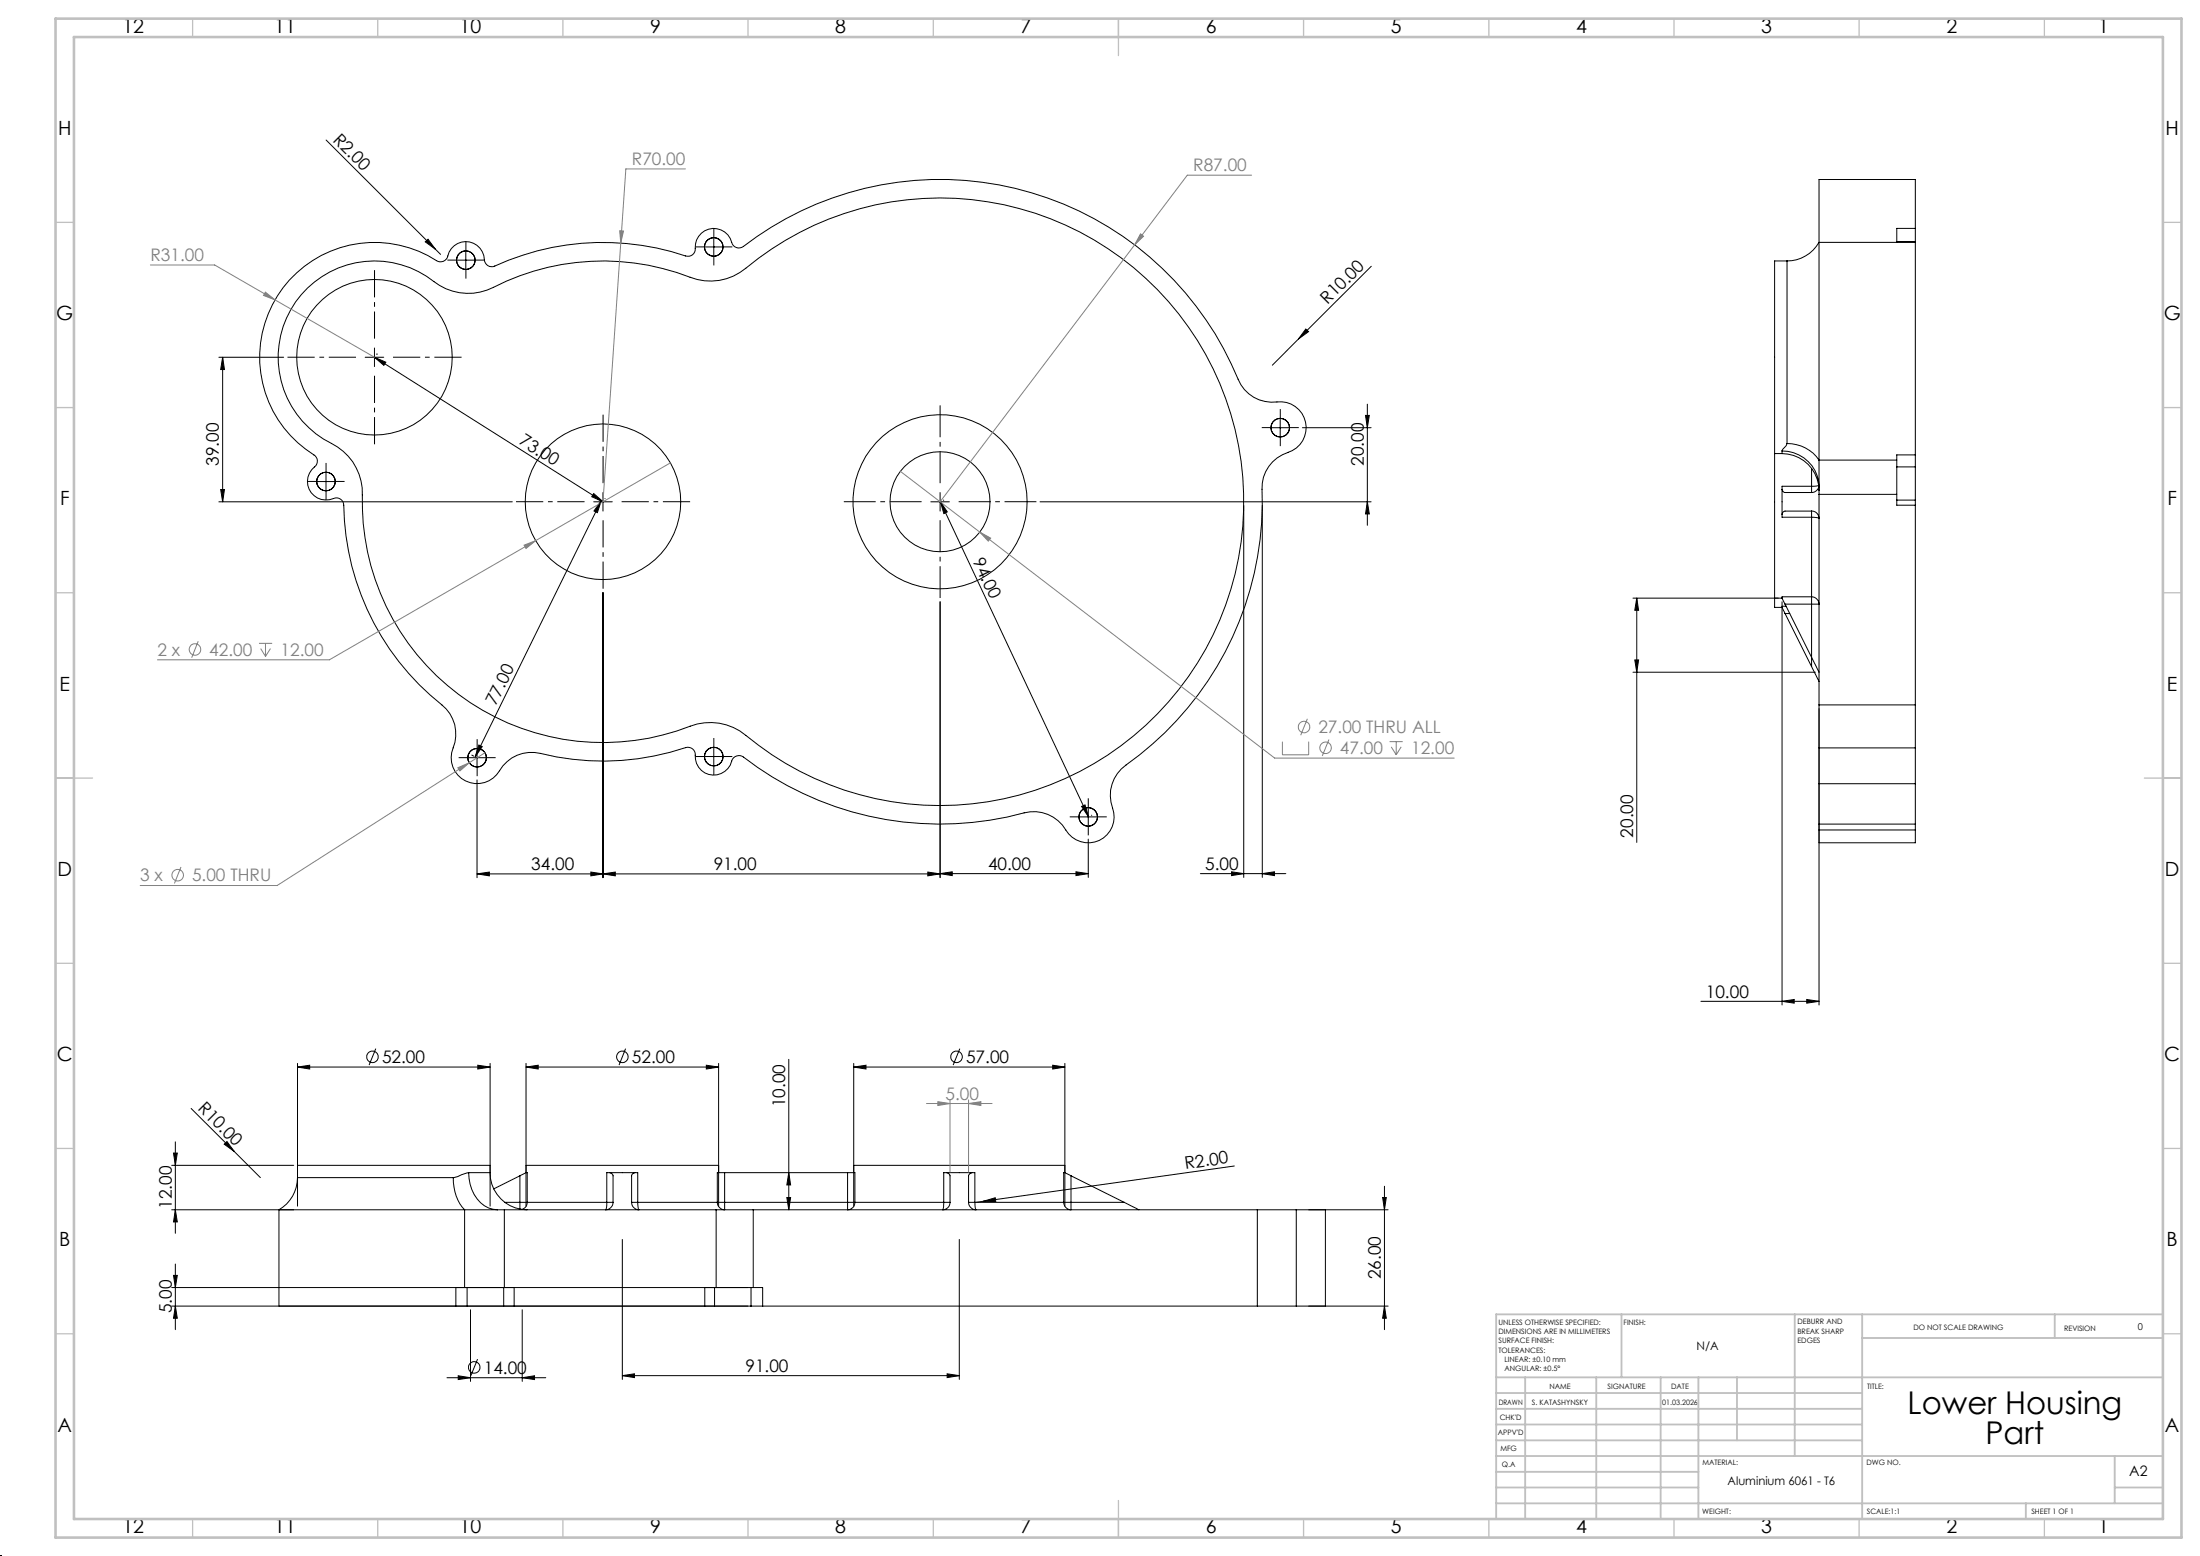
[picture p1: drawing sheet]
<svg xmlns="http://www.w3.org/2000/svg" width="594mm" height="420mm" viewBox="0 0 594 420" stroke-linecap="round" stroke-linejoin="round" font-family="sans-serif">
<g fill="none" stroke="#000" stroke-width=".27">
<path d="M88.1 37.8l30.9 30.9M78.2 75.5a31.2 31.2 0 0 1 40.1-4.9 2 2 0 0 0 2.6-1.5 5 5 0 0 1 5.6-3.8 5 5 0 0 1 4.3 5.2 1.99 1.99 0 0 0 2.8 1.3 70.7 70.7 0 0 1 52-2.6 1.92 1.92 0 0 0 2.1-2.2 5 5 0 0 1 4.5-5.3 5 5 0 0 1 5.5 4.2 2.01 2.01 0 0 0 3 .6 87 87 0 0 1 133.6 35.9 9.9 9.9 0 0 0 10.5 6.1 7 7 0 0 1 7.7 5.4 7 7 0 0 1-4.7 8.2 10 10 0 0 0-7.1 10 87 87 0 0 1-36.7 74.4 10 10 0 0 0-3.6 11.6 7 7 0 0 1-3.6 8.8 7 7 0 0 1-9-2.9 10.1 10.1 0 0 0-11.3-4.6 87.1 87.1 0 0 1-76.2-15.3 2.06 2.06 0 0 0-2.7 1.3 5 5 0 0 1-6 3.7 5 5 0 0 1-3.9-5.7 2 2 0 0 0-2.6-1.6 70 70 0 0 1-39.2 1.6 10 10 0 0 0-11 4.7 7 7 0 0 1-9.2 2.7 7 7 0 0 1-3.4-8.9 10 10 0 0 0-3-11.6 70.4 70.4 0 0 1-26.6-54.4 1.98 1.98 0 0 0-2.7-1.3 5 5 0 0 1-6.4-2.3 5 5 0 0 1 1.7-6.6 1.99 1.99 0 0 0-.6-2.9 31.1 31.1 0 0 1-6.5-47.3zM83 77.7a26 26 0 0 1 34.2-1.7 15 15 0 0 0 16 1.6 65.2 65.2 0 0 1 53.1-2.8 14.9 14.9 0 0 0 15.1-2.4 82 82 0 0 1 112.1 6.9 82 82 0 0 1 0 112.3 82 82 0 0 1-112.1 6.9 15 15 0 0 0-15.1-2.5 65.1 65.1 0 0 1-88.5-64.3 14.9 14.9 0 0 0-8.3-12 26 26 0 0 1-6.5-42zM114.8 65.3l.8-.7 1.9 2.7zM123.3 70.2h5M125.8 67.7v5M190.2 66.7h5M192.7 64.2v5M370.2 71.9l-19.6 19.6M482.5 70.4h-3.4v52M482.5 70.4v49.3M491.1 65.4a10 10 0 0 1-8.6 5"/>
<path d="M491.1 65.4v58.8M491.1 65.4h26M512.1 65.2v.2M512.1 65.2h5M517.1 65.4v57.4M517.1 65.2v.2M517.1 61.6h-5v3.6M517.1 61.6v3.6M517.1 61.6v-13.1h-26v16.9M59.1 96.4h17.5M60.1 96.4l.5 3.3h-1zM60.1 96.4v39"/>
<path d="M98.6 96.4h5M101.1 96.4l3.1 1.4-.6 .8zM101.1 93.9v5M101.1 96.4l61.7 39M101.6 95.6h.1M350.6 91.5l-7.1 7.1M352.6 88.8l.7 .7-2.7 2zM343.1 115.4h5.1M345.7 112.9v5.1M351.6 115.4h18.6M368.7 112.1h1l-.5 3.3zM369.2 109.1v32.7"/>
<path d="M482.5 119.7a10.3 10.3 0 0 1 8.6 4.5M482.5 119.7l-.2 .6-1.1 1.4M59.1 135.4h79.2M59.6 132.1h1l-.5 3.3zM85.5 130h5M88 127.5v5M160.3 133.2l2.5 2.2-3-1.3zM160.3 135.4h5M161.4 134.7l.5 .3M162.3 135.2l-1 3.2-.9-.5zM162.3 135.2l-34 69.1M162.8 132.9v5.1"/>
<path d="M163.4 134.6h-.1M251.3 135.4h5M253.8 132.9v5.1M253.9 135.4l1.9 2.8-1 .4zM253.9 135.4l40 85.1M254.8 135h-.1M280.8 135.4h89.4M335.8 136.4v100.4M340.8 136.4v100.4M369.2 135.4l.5 3.3h-1zM479.1 122.4v41.6h2.1M479.1 122.4h2.1"/>
<path d="M481.2 122.4a10 10 0 0 1 9.9 10.1M481.2 121.7a9.9 9.9 0 0 1 9.9 9.7M481.2 132.1l.2 .5 .6 .3h7.1M481.2 138.8v.8h7.9M481.2 121.7v.7M481.2 132.1v6.7M489.1 138a1.97 1.97 0 0 1 2 1.9l-2-.3M489.1 138h-7.1l-.6 .3-.2 .5M489.1 138v1.6M489.1 131.3h-7.9v.8M489.1 131.3v1.6M489.1 139.6v21.5"/>
<path d="M489.1 126.5v4.8M491 131l-1.9 .3M491.1 131.4l-.3 .7-.5 .5-1.2 .3M491.1 124.2v7.2M491.1 131.4v2M491.1 133.4v56.9M491.1 124.2h21M491.1 133.4h21M512.1 126v9M512.1 135v1.4h5M512.1 135h5M512.1 126h5"/>
<path d="M517.1 126v9M517.1 122.8h-5v3.2M517.1 122.8v3.2M517.1 135v1.4M517.1 136.4v53.9M162.8 159.9v77M253.8 162.4v74.5M440.9 161.4h40.3M441.4 178.1h1l-.5 3.4zM441.9 161.4l.5 3.3h-1zM441.9 161.4v66M481.2 161.4l.8 1.7"/>
<path d="M481.2 164l.8 1.6M481.2 162.4v108.9M482 163.1l9.1 18.4M482 163.1h7.1M482 165.6l7.1 14.3M482 165.6h1.2M482.2 163.6h-1v.4M489.1 161.1a2.05 2.05 0 0 1 2 2h-2M489.1 161.1v2M489.1 161.1h-7.9v.3M489.1 179.9l2 4.1M489.1 163.1v16.8"/>
<path d="M440.9 181.5h49.2M491.1 190.3v11.6M491.1 190.3h26M491.1 191.3v80M517.1 190.3v11.6M126.3 204.5h5M127.4 203.8l.5 .3M128.8 202v5M128.8 210.5v26.4M129.3 201.1l.9 .4-1.9 2.8zM190.2 204.2h5M192.7 201.7v5"/>
<path d="M292 217.7l.9-.4 1 3.2zM293.8 218v5M491.1 201.9v9.6M491.1 211.5v10.9M491.1 211.5h26M491.1 201.9h26M517.1 201.9v9.6M517.1 211.5v10.9M128.8 235.9l3.3-.5v1zM128.8 235.9h125M159.5 235.4l3.3 .5-3.3 .5zM162.8 235.9l3.3-.5v1z"/>
<path d="M250.5 235.4l3.3 .5-3.3 .5zM253.8 235.8l3.3-.5v1zM253.8 235.8h40M290.5 235.3l3.3 .5-3.3 .5zM291.3 220.5h5M293.8 226.5v10.3M294.8 220l-.1 .1M324.1 235.8h23.1M332.5 235.3l3.3 .5-3.3 .5zM340.8 235.8l3.3-.5v1zM491.1 222.4v1.6M491.1 224v3.5h26v-3.5"/>
<path d="M491.1 222.4h26M491.1 224h26M517.1 222.4v1.6M459.2 270.3h31.9M481.2 270.3l3.2-.5v1zM487.8 269.8l3.3 .5-3.3 .5zM51.6 299.2l18.7 18.7M80.3 288l3.3-.5v1.1zM80.3 287v38.6M80.3 288h52M101.5 283.1l-1.8 4.4M129 287.5l3.3 .5-3.3 .6z"/>
<path d="M132.3 287v38.6M142 288l3.3-.5v1.1zM142 287v38.6M142 288h52M168.9 283.1l-1.8 4.4M190.7 287.5l3.3 .5-3.3 .6zM194 287v38.6M213 285.9v40.6M230.5 288l3.3-.5v1.1zM230.5 287v38.6M230.5 288h57M259.2 283.1l-1.8 4.4"/>
<path d="M284.2 287.5l3.3 .5-3.3 .6zM287.5 287v38.6M46.4 314.6h32.9M46.8 311.2h1.1l-.6 3.4zM47.3 308.2v24.7M60.5 308.8l.8-.7 2 2.7zM80.3 314.6h52M122.4 317.9h-42.1a10 10 0 0 1-5 8.6M122.4 317.9a12.1 12.1 0 0 0 3 8.6M126.5 316.5h5.8a10 10 0 0 0 10 10M126.5 316.5l-4.1 1.4M126.5 316.5a10.1 10.1 0 0 0 5.4 9.6l2.4 .4"/>
<path d="M140.4 317.4l1.9-.9v8M140.4 317.4v7.1M140.4 317.4l-7.1 3.5M142 314.6h52M164.7 316.5l.5 .3 .3 .6v7.1M164.7 316.5h-.9v8M164.7 316.5h6.7M171.4 316.5l-.5 .3-.4 .6v7.1M171.4 316.5h.8v8M195.7 316.5h-2v8M195.7 316.5h33.1M195.7 316.5v8"/>
<path d="M213 316.5l.5 3.3h-1.1zM228.8 316.5h2v8M228.8 316.5v8M230.5 314.6h57M255.6 316.5l.6 .3 .3 .6v7.1M255.6 316.5h-.8v8M255.6 316.5h6.8M262.4 316.5l-.5 .3-.4 .6v7.1M262.4 316.5h.8v8M289.2 317.4l-2-.9v8M289.2 317.4v7.1M289.2 317.4l14.3 7.1"/>
<path d="M333.3 314.7l-67.8 9.6M46.4 326.5h32.9M47.3 326.5l.6 3.3h-1.1zM75.3 326.5h50.1M75.3 326.5v26h47.8M125.4 326.5h8.9M125.4 326.5v21M134.3 326.5h1.9M136.2 326.5h57.2M136.2 326.5v21M136.3 324.5h4.1M140.4 324.5h1.9"/>
<path d="M140.4 324.5v1.9M142.3 324.5h21.5M142.3 324.5l-.3 1.2-1 .7M163.8 324.5v1.4l-.3 .6a2.05 2.05 0 0 0 2-2M163.8 324.5h1.7M168 334.6v37.7M170.5 324.5a1.99 1.99 0 0 0 2 2l-.3-2M170.5 324.5h1.7M172.2 324.5h21.5M193.4 326.5h10M193.4 326.5v21M193.7 324.5a2.05 2.05 0 0 0 2 2v-2"/>
<path d="M193.7 324.5h2M195.7 324.5h33.1M203.4 326.5h136.1M203.4 326.5v21M212.4 323.2h1.1l-.5 3.3zM228.8 324.5v2a1.95 1.95 0 0 0 2-2M228.8 324.5h2M230.8 324.5h24M254.8 324.5l-.3 2a1.99 1.99 0 0 0 2-2M254.8 324.5h1.7M259 334.6v37.7M261.5 324.5a2.05 2.05 0 0 0 2 2l-.3-2"/>
<path d="M261.5 324.5h1.7M263.2 324.5h24M265.5 324.3l3.2-1 .2 1zM265.5 324.3l-2 .2M287.2 324.5a2.05 2.05 0 0 0 2 2v-2M287.2 324.5h2M289.2 324.5h14.3M303.5 324.5l4 2M339.5 326.5h10.5M339.5 326.5v26M350 326.5h7.9v26h-7.9M350 326.5v26"/>
<path d="M353.3 326.5h21.5M373.3 323.2h1l-.5 3.3zM373.8 320.2v38.7M46.4 352.5h155.5M46.4 347.5h155.5M46.8 344.3h1.1l-.6 3.2zM47.3 352.5l.6 3.3h-1.1zM47.3 341.2v17.7M123.1 352.5h3M126.1 347.5h9.9M126.1 352.5h9.9M126.1 347.5h-3v5"/>
<path d="M126.1 347.5v5M127 353.5v19.4M136 347.5h2.8v5M136 352.5h2.8M136 347.5v5M138.8 352.5h51.5M141 353.5v19.4M190.3 352.5h2.6M192.9 347.5h9.9M192.9 352.5h9.9M192.9 347.5h-2.6v5M192.9 347.5v5"/>
<path d="M202.8 347.5h3.1v5M202.8 352.5h3.1M202.8 347.5v5M205.9 352.5h133.6M339.5 352.5h10.5M353.3 352.5h21.5M373.8 352.5l.5 3.3h-1zM120.7 371.9h26.7M123.7 371.4l3.3 .5-3.3 .5zM128.9 366.9l-1.8 4.4M141 371.9l3.3-.5v1zM168 371.3l3.3-.5v1z"/>
<path d="M168 371.3h91M255.7 370.8l3.3 .5-3.3 .5z"/>
<circle cx="125.8" cy="70.2" r="2.53"/>
<circle cx="125.8" cy="70.2" r="2.49"/>
<circle cx="192.7" cy="66.7" r="2.52"/>
<circle cx="101.1" cy="96.4" r="21"/>
<circle cx="345.7" cy="115.5" r="2.53"/>
<circle cx="88" cy="130" r="2.52"/>
<circle cx="88" cy="130" r="2.51"/>
<circle cx="162.8" cy="135.4" r="21"/>
<circle cx="253.8" cy="135.4" r="13.5"/>
<circle cx="253.8" cy="135.4" r="23.5"/>
<circle cx="128.8" cy="204.5" r="2.53"/>
<circle cx="128.8" cy="204.5" r="2.49"/>
<circle cx="192.7" cy="204.2" r="2.52"/>
<circle cx="293.8" cy="220.5" r="2.52"/>
<circle cx="293.8" cy="220.5" r="2.49"/>
<circle cx="100.6" cy="285.3" r="1.55"/>
<circle cx="168" cy="285.3" r="1.55"/>
<circle cx="258.3" cy="285.3" r="1.55"/>
<circle cx="128.1" cy="369.1" r="1.55"/>
</g>
<g fill="none" stroke="#808080" stroke-width=".27">
<path d="M185.1 45.6h-16.1l-1.4 20M337.9 47.3h-17.3l-14.2 18.8M40.6 71.5h17.4l43.1 24.9M71.6 78.9l2.7 2-3.1-1.2zM167.3 62.3l1 .1-.7 3.2zM167.6 65.6l-4.8 69.8M306.4 66.1l-52.6 69.3M307.9 63.1l.9 .7-2.4 2.3zM181 124.9l-36.4 21M243.1 127.2l21.4 16.4M141.5 147.2l3.1-1.3-2.6 2.1zM144.6 145.9l-55.7 32.2h-46.4"/>
<path d="M264.5 143.6l3 1.7-.7 .8zM264.5 143.6l79.7 61h48.4M53.5 173.1l-1.7 4.4M69.9 173.7h3.6M70.4 175.1l1.3 2.1M71.7 173.7v3.5M73 175.1l-1.3 2.1M353 194l-1.8 4.5M358.8 199.6l-1.8 4.5M123.6 207.2l3.1-1.3-2.5 2.2zM126.7 205.9l-51.9 33.1h-36.9M131 203.2l-4.3 2.7"/>
<path d="M346.3 200.2v3.5h7v-3.5M375.2 200.2h3.5M375.6 201.6l1.4 2.1M377 200.2v3.5M378.3 201.6l-1.3 2.1M48.9 234l-1.8 4.5M250.2 297.9h17.7M253.2 297.4l3.3 .5-3.3 .5zM256.5 296.9v19.5M261.5 297.9l3.3-.5v1zM261.5 296.9v19.5"/>
<circle cx="52.6" cy="175.3" r="1.55"/>
<circle cx="352.1" cy="196.2" r="1.56"/>
<circle cx="357.9" cy="201.8" r="1.56"/>
<circle cx="48" cy="236.2" r="1.55"/>
</g>
<g fill="none" stroke="#000" stroke-width=".27" stroke-dasharray="15.2 1.3 1.3 1.3" stroke-linecap="butt">
<path d="M123.3 70.2h-2.5M125.8 67.7v-2.5M125.8 72.7v2.5M128.3 70.2h2.5M190.2 66.6h-2.5M192.7 64.1v-2.5M192.7 69.1v2.5M195.2 66.6h2.5M343.2 115.4h-2.5M345.7 112.9v-2.5M345.7 117.9v2.5M348.2 115.4h2.5"/>
<path d="M85.5 130h-2.5M88 127.5v-2.5M88 132.5v2.5M90.5 130h2.5M126.3 204.5h-2.5M128.8 202v-2.5M128.8 207v2.5M131.3 204.5h2.5M190.2 204.2h-2.5M192.7 201.7v-2.5M192.7 206.7v2.5M195.2 204.2h2.5"/>
<path d="M293.8 218v-2.5M291.3 220.5h-2.5M293.8 223v2.5M296.3 220.5h2.5"/>
</g>
<path d="M248.8 135.4h-21M253.8 130.4v-21M258.8 135.4h21M253.8 140.4v21" fill="none" stroke="#000" stroke-width=".27" stroke-dasharray="15.2 1.3 1.3 1.3" stroke-dashoffset="6.6" stroke-linecap="butt"/>
<path d="M96.1 96.4h-18.5M101.1 91.4v-18.5M106.1 96.4h18.5M101.1 101.4v18.5M157.8 135.4h-18.5M162.8 130.4v-18.5M167.8 135.4h18.5M162.8 140.4v18.5" fill="none" stroke="#000" stroke-width=".27" stroke-dasharray="15.2 1.3 1.3 1.3" stroke-dashoffset="7.9" stroke-linecap="butt"/>
<path d="M0 420h.1" fill="none" stroke="#000" stroke-width=".27" stroke-dasharray="1.3 .6"/>
<g fill="none" stroke="#c0c0c0" stroke-width=".35">
<path d="M52 5v5M102 5v5M152 5v5M202 5v5M252 5v5M302 5v10M352 5v5M402 5v5M452 5v5M502 5v5M552 5v5M15 60h5"/>
<path d="M584 60h5M15 110h5M584 110h5M15 160h5M584 160h5M15 210h10M579 210h10M15 260h5M584 260h5M15 310h5M584 310h5M15 360h5"/>
<path d="M584 360h5M52 410v5M102 410v5M152 410v5M202 410v5M252 410v5M302 405v10M352 410v5M402 410v5M452 410v5M502 410v5M552 410v5"/>
</g>
<g fill="none" stroke="#c0c0c0" stroke-width=".5">
<path d="M437.8 354.8v17M484.6 354.8v38.2M502.8 354.8v55.2M554.8 354.8v6.4M584 354.8h-180v55.2M404 371.8h180M404 376h98.8M411.8 371.8v38.2M431 371.8v38.2M448.4 371.8v38.2M458.6 371.8v38.2M469 371.8v17"/>
<path d="M502.8 361.2h81.2M404 388.8h98.8M404 384.5h98.8M404 380.3h98.8M404 397.3h54.6M404 393h180M571 393v12.8M404 405.8h180M404 401.5h54.6M547 405.8v4.2M571 401.5h13"/>
</g>
<path d="M15 5h574v410h-574zM20 10h564v400h-564z" fill="none" stroke="#c0c0c0" stroke-width=".7"/>
<g fill="#000">
<path d="M114.8 65.3l.8-.7 1.9 2.7zM352.6 88.8l.7 .7-2.7 2zM60.5 308.8l.8-.7 2 2.7zM265.5 324.3l3.2-1 .2 1z"/>
<path d="M60.1 96.4l.5 3.3h-1zM59.6 132.1h1l-.5 3.3zM213 316.5l.5 3.3h-1.1zM212.4 323.2h1.1l-.5 3.3z"/>
<path d="M101.1 96.4l3.1 1.4-.6 .8zM160.3 133.2l2.5 2.2-3-1.3z"/>
<path d="M369.2 135.4l.5 3.3h-1zM368.7 112.1h1l-.5 3.3zM373.8 352.5l.5 3.3h-1zM373.3 323.2h1l-.5 3.3zM47.3 352.5l.6 3.3h-1.1zM46.8 344.3h1.1l-.6 3.2zM47.3 326.5l.6 3.3h-1.1zM46.8 311.2h1.1l-.6 3.4zM441.4 178.1h1l-.5 3.4zM441.9 161.4l.5 3.3h-1z"/>
<path d="M129.3 201.1l.9 .4-1.9 2.8zM162.3 135.2l-1 3.2-.9-.5z"/>
<path d="M162.8 235.9l3.3-.5v1zM250.5 235.4l3.3 .5-3.3 .5zM128.8 235.9l3.3-.5v1zM159.5 235.4l3.3 .5-3.3 .5zM230.5 288l3.3-.5v1.1zM284.2 287.5l3.3 .5-3.3 .6zM142 288l3.3-.5v1.1zM190.7 287.5l3.3 .5-3.3 .6zM168 371.3l3.3-.5v1zM255.7 370.8l3.3 .5-3.3 .5zM481.2 270.3l3.2-.5v1zM487.8 269.8l3.3 .5-3.3 .5z"/>
<path d="M290.5 235.3l3.3 .5-3.3 .5zM253.8 235.8l3.3-.5v1zM129 287.5l3.3 .5-3.3 .6zM80.3 288l3.3-.5v1.1zM141 371.9l3.3-.5v1zM123.7 371.4l3.3 .5-3.3 .5z"/>
<path d="M292 217.7l.9-.4 1 3.2zM253.9 135.4l1.9 2.8-1 .4z"/>
<path d="M332.5 235.3l3.3 .5-3.3 .5zM340.8 235.8l3.3-.5v1z"/>
</g>
<path d="M123.6 207.2l.6 .9 2.5-2.2zM264.5 143.6l2.3 2.5 .7-.8zM141.5 147.2l.5 .8 2.6-2.1zM71.6 78.9l-.4 .8 3.1 1.2zM167.3 62.3l.3 3.3 .7-3.2zM307.9 63.1l-1.5 3 2.4-2.3zM253.2 297.4l3.3 .5-3.3 .5zM261.5 297.9l3.3-.5v1z" fill="#808080"/>
<g font-size="8.5">
<text x="515" y="381.8">Lower Housing</text>
<text x="536.1" y="389.9">Part</text>
</g>
<g font-size="5.3">
<text x="33.1" y="8.9">12</text>
<text x="74.1" y="8.9">11</text>
<text x="124.1" y="8.9">10</text>
<text x="175.5" y="8.9">9</text>
<text x="225.5" y="8.9">8</text>
<text x="275.5" y="8.9">7</text>
<text x="325.5" y="8.9">6</text>
<text x="375.5" y="8.9">5</text>
<text x="425.5" y="8.9">4</text>
<text x="475.5" y="8.9">3</text>
<text x="525.5" y="8.9">2</text>
<text x="566.5" y="8.9">1</text>
<text x="15.7" y="36.4">H</text>
<text x="584.7" y="36.4">H</text>
<text x="15.2" y="86.4">G</text>
<text x="584.2" y="86.4">G</text>
<text x="16.2" y="136.4">F</text>
<text x="585.2" y="136.4">F</text>
<text x="16.1" y="186.4">E</text>
<text x="585.1" y="186.4">E</text>
<text x="15.5" y="236.4">D</text>
<text x="584.5" y="236.4">D</text>
<text x="15.4" y="286.4">C</text>
<text x="584.4" y="286.4">C</text>
<text x="16" y="336.4">B</text>
<text x="585" y="336.4">B</text>
<text x="15.5" y="386.4">A</text>
<text x="584.5" y="386.4">A</text>
<text x="33.1" y="413.9">12</text>
<text x="74.1" y="413.9">11</text>
<text x="124.1" y="413.9">10</text>
<text x="175.5" y="413.9">9</text>
<text x="225.5" y="413.9">8</text>
<text x="275.5" y="413.9">7</text>
<text x="325.5" y="413.9">6</text>
<text x="375.5" y="413.9">5</text>
<text x="425.5" y="413.9">4</text>
<text x="475.5" y="413.9">3</text>
<text x="525.5" y="413.9">2</text>
<text x="566.5" y="413.9">1</text>
</g>
<g font-size="4.7">
<text x="89.7" y="38" transform="rotate(45 89.7 38)">R2.00</text>
<text x="358.4" y="82.3" transform="rotate(-45 358.4 82.3)">R10.00</text>
<text x="139.9" y="119.7" transform="rotate(32 139.9 119.7)">73.00</text>
<text x="59.1" y="125.7" transform="rotate(-90 59.1 125.7)">39.00</text>
<text x="368.2" y="125.7" transform="rotate(-90 368.2 125.7)">20.00</text>
<text x="262.6" y="151.4" transform="rotate(65 262.6 151.4)">94.00</text>
<text x="133.9" y="190.7" transform="rotate(-64 133.9 190.7)">77.00</text>
<text x="440.9" y="226.1" transform="rotate(-90 440.9 226.1)">20.00</text>
<text x="143.4" y="234.9">34.00</text>
<text x="192.7" y="234.9">91.00</text>
<text x="266.8" y="234.8">40.00</text>
<text x="325.4" y="234.8">5.00</text>
<text x="460.6" y="269.3">10.00</text>
<text x="103.1" y="287">52.00</text>
<text x="170.6" y="287">52.00</text>
<text x="260.8" y="287">57.00</text>
<text x="53.2" y="299.4" transform="rotate(45 53.2 299.4)">R10.00</text>
<text x="212" y="298.9" transform="rotate(-90 212 298.9)">10.00</text>
<text x="320.1" y="315.6" transform="rotate(-8 320.1 315.6)">R2.00</text>
<text x="46.4" y="326.3" transform="rotate(-90 46.4 326.3)">12.00</text>
<text x="372.8" y="345.3" transform="rotate(-90 372.8 345.3)">26.00</text>
<text x="46.4" y="354.4" transform="rotate(-90 46.4 354.4)">5.00</text>
<text x="130.6" y="370.8">14.00</text>
<text x="201.3" y="370.3">91.00</text>
</g>
<g font-size="4.7" fill="#808080">
<text x="170.6" y="44.6">R70.00</text>
<text x="322.2" y="46.3">R87.00</text>
<text x="40.6" y="70.5">R31.00</text>
<text x="42.5" y="177">2 x</text>
<text x="56.5" y="177">42.00</text>
<text x="75.7" y="177">12.00</text>
<text x="356" y="197.9">27.00 THRU ALL</text>
<text x="361.8" y="203.5">47.00</text>
<text x="381" y="203.5">12.00</text>
<text x="37.9" y="237.9">3 x</text>
<text x="51.9" y="237.9">5.00 THRU</text>
<text x="255.3" y="296.9">5.00</text>
</g>
<text font-size="3.9" x="574.9" y="398.5">A2</text>
<g font-size="3.2">
<text x="458.1" y="364.4">N/A</text>
<text x="466.5" y="400.9">Aluminium 6061 - T6</text>
</g>
<text font-size="2.5" x="577.2" y="359.1">0</text>
<g font-size="2">
<text x="404.6" y="357.6">UNLESS OTHERWISE SPECIFIED:</text>
<text x="438.4" y="357.6">FINISH:</text>
<text x="485.3" y="357.5">DEBURR AND</text>
<text x="485.3" y="360">BREAK SHARP</text>
<text x="516.6" y="359">DO NOT SCALE DRAWING</text>
<text x="557.3" y="359.2">REVISION</text>
<text x="404.6" y="360.1">DIMENSIONS ARE IN MILLIMETERS</text>
<text x="404.6" y="362.6">SURFACE FINISH:</text>
<text x="404.6" y="365.1">TOLERANCES:</text>
<text x="485.3" y="362.5">EDGES</text>
<text x="406.2" y="367.6">LINEAR: ±0.10 mm</text>
<text x="406.2" y="370.1">ANGULAR: ±0.5°</text>
<text x="418.3" y="375">NAME</text>
<text x="434" y="374.9">SIGNATURE</text>
<text x="451.2" y="374.9">DATE</text>
<text x="504.1" y="374.9">TITLE:</text>
<text x="404.6" y="379.1">DRAWN</text>
<text x="404.9" y="383.3">CHK'D</text>
<text x="413.6" y="379.1">S. KATASHYNSKY</text>
<text x="448.8" y="379.1">01.03.2026</text>
<text x="404.4" y="387.4">APPV'D</text>
<text x="405.1" y="391.8">MFG</text>
<text x="405.5" y="396">Q.A</text>
<text x="459.6" y="395.5">MATERIAL:</text>
<text x="504" y="395.5">DWG NO.</text>
<text x="459.6" y="408.5">WEIGHT:</text>
<text x="504.1" y="408.6">SCALE:1:1</text>
<text x="548.5" y="408.6">SHEET 1 OF 1</text>
</g>
</svg>
